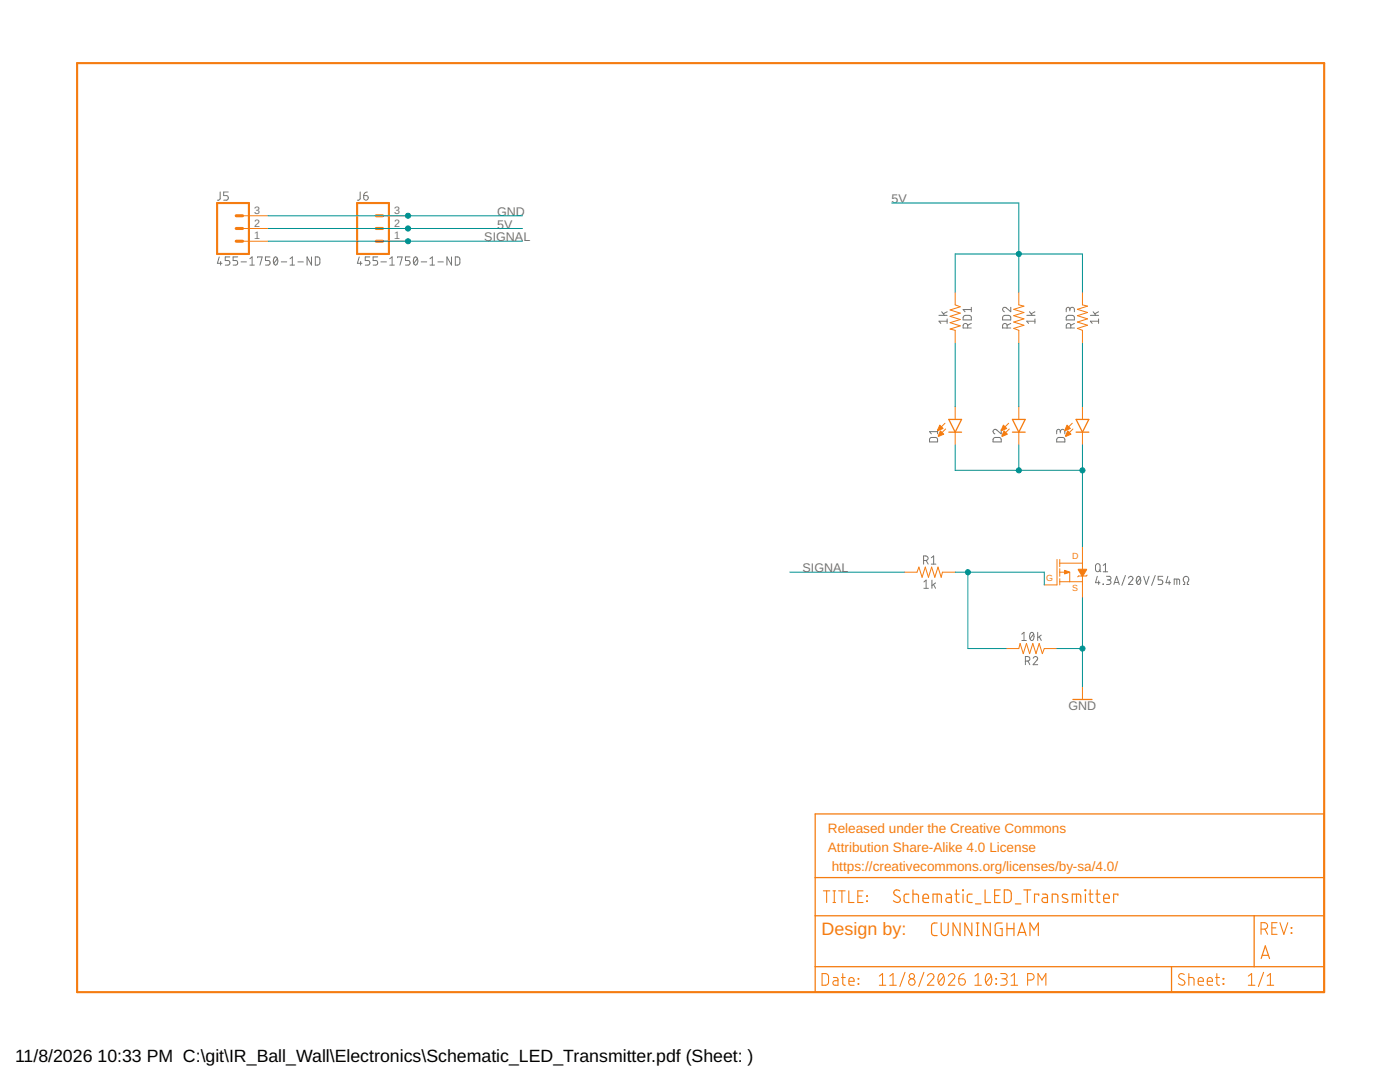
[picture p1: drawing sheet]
<svg xmlns="http://www.w3.org/2000/svg" width="279mm" height="216mm" viewBox="0 0 279 216" stroke-linecap="round" stroke-linejoin="round" font-family="sans-serif">
<g fill="none" stroke="#757575" stroke-width=".2">
<path d="M43.9 38.3v1.4l-.5 .2M45.6 38.3h-1v.7h.6a.46 .46 0 0 1 .4 .5 .46 .46 0 0 1-.4 .4h-.6M71.9 38.3v1.4l-.6 .2M72.6 39h.5a.45 .45 0 0 1 .4 .5 .45 .45 0 0 1-.5 .4 .45 .45 0 0 1-.4-.4zM73.3 38.3a.7 .7 0 0 0-.7 .7M43.8 51.3l-.4 1.2h.9M44 52.2v.7M45.9 51.3h-.9v.7h.5a.46 .46 0 0 1 .4 .4 .46 .46 0 0 1-.4 .5h-.5M47.4 51.3h-.9v.7h.6a.46 .46 0 0 1 .3 .4 .46 .46 0 0 1-.3 .5h-.6M48.1 52.3h1.1M49.9 52.9h.9M49.9 51.6l.4-.3v1.6"/>
<path d="M51.4 51.4v-.1h.9l-.4 1.6M53.9 51.3h-.9v.7h.5a.46 .46 0 0 1 .4 .4 .46 .46 0 0 1-.4 .5h-.5M54.8 51.4l.2-.1a.95 .95 0 0 1 0 1.6 1.06 1.06 0 0 1-.2-1.5zM55.4 51.6l-.8 .9M56.1 52.3h1.1M57.9 52.9h.9M57.9 51.6l.4-.3v1.6M59.5 52.3h1M62.2 51.3v1.6l-.9-1.6v1.6M62.9 51.3h.7l.2 .2v.9l-.2 .5h-.7zM71.7 51.3l-.4 1.2h.9M72 52.2v.7"/>
<path d="M73.8 51.3h-.9v.7h.5a.46 .46 0 0 1 .4 .4 .46 .46 0 0 1-.4 .5h-.5M75.4 51.3h-.9v.7h.5a.46 .46 0 0 1 .4 .4 .46 .46 0 0 1-.4 .5h-.5M76 52.3h1.1M77.8 52.9h.9M77.8 51.6l.5-.3v1.6M79.4 51.4v-.1h.9l-.5 1.6M81.8 51.3h-.9v.7h.6a.46 .46 0 0 1 .3 .4 .46 .46 0 0 1-.3 .5h-.6M82.7 51.4l.2-.1a.95 .95 0 0 1 0 1.6 1.06 1.06 0 0 1-.2-1.5zM83.3 51.6l-.7 .9M84.1 52.3h1.1M85.8 52.9h.9M85.8 51.6l.5-.3v1.6"/>
<path d="M87.4 52.3h1.1M90.1 51.3v1.6l-.9-1.6v1.6M90.9 51.3h.6l.2 .2 .1 .9-.3 .5h-.6zM187.4 62.9h1.6M187.9 62.2l.6 .7M189 64.1h-1.6l.4 .4M189 63.6v.9M189 62.2l-.7 .4M192.4 63.1l.3-.2 .9 .1 .2 .2v.6h-1.6zM193.1 65.4v-.4a.46 .46 0 0 0-.4-.5 .46 .46 0 0 0-.5 .5v.4h1.6M193.8 64.5l-.7 .4M193.8 61.3v.9"/>
<path d="M193.8 61.8h-1.6l.4 .4M200.2 63.1l.4-.2 .8 .1 .3 .2v.6h-1.6zM201 65.4v-.4a.46 .46 0 0 0-.5-.5 .46 .46 0 0 0-.4 .5v.4h1.6M201.7 61.3v.9l-.9-.8a.44 .44 0 0 0-.7 .2 .44 .44 0 0 0 .3 .6M201.7 64.5l-.7 .4M204.9 62.9h1.6M205.5 62.2l.5 .7M206.5 64.1h-1.6l.4 .4M206.5 63.6v.9M206.5 62.2l-.7 .4M212.9 63.1l.4-.2 .8 .1 .3 .2v.6h-1.6zM213.5 61.8a.46 .46 0 0 1 .5-.5 .46 .46 0 0 1 .4 .5v.4"/>
<path d="M213.5 62v-.3a.36 .36 0 0 0-.4-.4 .36 .36 0 0 0-.3 .4v.5M213.7 65.4v-.4a.46 .46 0 0 0-.5-.5 .46 .46 0 0 0-.4 .5v.4h1.6M214.4 64.5l-.7 .4M217.6 62.9h1.6M218.2 62.2l.5 .7M219.2 64.1h-1.6l.4 .4M219.2 63.6v.9M219.2 62.2l-.7 .4M185.6 87.4l1.2-.1 .3 .3v.6h-1.6zM187.1 85.7v.9M187.1 86.1h-1.6l.4 .5M198.3 87.4l1.2-.1 .3 .3v.6h-1.6z"/>
<path d="M199.8 85.7v.9l-.9-.8a.45 .45 0 0 0-.7 .1 .45 .45 0 0 0 .3 .7M211 87.4l1.2-.1 .3 .3v.6h-1.6zM211.6 86.1a.46 .46 0 0 1 .5-.4 .46 .46 0 0 1 .4 .4v.5M211.6 86.4v-.4a.36 .36 0 0 0-.4-.3 .36 .36 0 0 0-.3 .3v.6M184.3 111.8h.5a.46 .46 0 0 0 .4-.4 .46 .46 0 0 0-.4-.5h-.5v1.7M184.4 116.1l.4-.3v1.6M184.4 117.4h.9M184.8 111.8l.4 .8M185.9 111.3l.4-.4v1.7M185.9 112.6h.9M186 115.8v1.6M186.3 116.6l.4 .8"/>
<path d="M186.7 116.3l-.7 .5M218.8 112.6l.3-.1 .3 .1 .1 1a.46 .46 0 0 1-.4 .5 .46 .46 0 0 1-.5-.5v-.7zM219 115l-.4 1.3h.9M219.3 115.9v.7M219.4 113.7l.3 .4M220.1 116.5l.1 .1zM220.2 112.8l.4-.3v1.6M220.2 114.1h.9M220.8 115h.6a.36 .36 0 0 1 .3 .4 .36 .36 0 0 1-.3 .3h-.4M221.3 115.7a.46 .46 0 0 1 .4 .5 .46 .46 0 0 1-.4 .4h-.5M222.3 116.6l.5-1.6 .6 1.6M222.4 116.2h.8"/>
<path d="M224.6 114.8l-.7 2M225.2 115.4a.45 .45 0 0 1 .6-.4 .45 .45 0 0 1 .2 .7l-.8 .9h.9M227 115.1l.2-.1a.97 .97 0 0 1 0 1.6 1.02 1.02 0 0 1-.2-1.5zM227.6 115.4l-.7 .9M228.2 115l.6 1.6 .5-1.6M230.5 114.8l-.7 2M232.1 115h-1v.7h.6a.47 .47 0 0 1 .4 .5 .47 .47 0 0 1-.4 .4h-.6M233.1 115l-.4 1.3h.9M233.3 115.9v.7M234.3 116.6v-1.1l1 .1 .1 1M234.9 115.5v1.1M236.2 116.6h.2v-.4a.62 .62 0 0 1-.2-1 .62 .62 0 0 1 1 0 .62 .62 0 0 1-.2 1v.4h.2"/>
<path d="M203.9 126.5l.5-.3v1.6M203.9 127.8h.9M204.6 131.9h.5a.46 .46 0 0 0 .4-.4 .46 .46 0 0 0-.4-.5h-.5v1.6M205.2 131.9l.3 .7M205.7 126.3l.2-.1a.97 .97 0 0 1 0 1.6 1.02 1.02 0 0 1-.2-1.5zM206.2 131.4a.44 .44 0 0 1 .6-.4 .44 .44 0 0 1 .1 .7l-.7 .9h.9M206.3 126.5l-.7 .9M207.1 126.2v1.6M207.4 127l.4 .8M207.8 126.7l-.7 .6"/>
</g>
<g fill="none" stroke="#f57c10" stroke-width=".25">
<path d="M189.4 83.7h2.5l-1.3 2.5zM189.4 86.2h2.5M202.1 86.2h2.5M202.1 83.7h2.5l-1.3 2.5zM214.8 86.2h2.5M214.8 83.7h2.5l-1.3 2.5zM214.1 139.6h3.8M162.7 162.4h101.6v35.6h-101.6zM162.7 175.1h101.6M162.7 182.7h101.6M162.7 192.9h101.6M233.8 192.9v5.1"/>
<path d="M250.3 182.7v10.2"/>
</g>
<g fill="none" stroke="#f57c10" stroke-width=".2">
<path d="M48.4 48.1h5.1M48.4 45.6h5.1M48.4 43.1h5.1M76.3 48.1h5.1M76.3 45.6h5.1M76.3 43.1h5.1M190.6 58.3v2.5l1 .4-2 .6 2 .7-2 .6 2 .7-2 .6 2 .6-2 .7 1 .2v2.6M203.3 58.3v2.5l1 .3-2 .6 2 .7-2 .6 2 .6-2 .7 2 .6-2 .6 1 .4v2.6M216 58.3v2.5l1 .3-2 .6 2 .7-2 .6 2 .6-2 .7 2 .6-2 .6 1 .4v2.6M188.6 84.5l-1.4 1.4M188.7 85.6l-1.4 1.4M190.6 81.2v2.5"/>
<path d="M190.6 86.2v2.6M201.3 84.5l-1.4 1.4M201.4 85.6l-1.4 1.4M203.3 81.2v2.5M203.3 86.2v2.6M214 84.5l-1.4 1.4M214.1 85.6l-1.4 1.4M216 81.2v2.5M216 86.2v2.6M180.5 114.2h2.5l.4-1 .6 2 .7-2 .6 2 .6-2 .7 2 .6-2 .6 2 .3-1h2.5M210.9 111.6v5.1h-2.5M211.5 111.6v1.5"/>
<path d="M211.5 113.5v1.5M211.5 115.5v1.2M211.5 116.1h4.5M211.5 114.2h2v1.9M211.5 112.4h4.5M216 109.1v4.5M216 115v4.3M217 114.7l-.2 .2h-1.5l-.2 .2M200.8 129.4h2.5l.3-1 .6 2 .7-2 .6 2 .6-2 .7 2 .6-2 .6 2 .4-1h2.5M216 137v2.6"/>
</g>
<g fill="#f57c10" stroke="#f57c10" stroke-width=".2">
<path d="M187.6 84.8l.6 .7-1 .4z" fill-rule="evenodd"/>
<path d="M187.7 86l.6 .6-1 .5z" fill-rule="evenodd"/>
<path d="M200.2 84.8l.7 .7-1 .4z" fill-rule="evenodd"/>
<path d="M200.4 86l.6 .6-1 .5z" fill-rule="evenodd"/>
<path d="M212.9 84.8l.7 .7-1 .4z" fill-rule="evenodd"/>
<path d="M213.1 86l.6 .6-1 .5z" fill-rule="evenodd"/>
<path d="M215.2 113.6l1.7 .1-.9 1.4z" fill-rule="evenodd"/>
<path d="M212.5 113.8l.9 .3v.1l-.9 .3z" fill-rule="evenodd"/>
</g>
<path d="M15.4 12.6h248.9v185.4h-248.9zM43.3 40.5h6.4v10.2h-6.4zM71.3 40.5h6.3v10.2h-6.3z" fill="none" stroke="#f57c10" stroke-width=".42"/>
<path d="M47.1 43.1h1.3M47.1 45.6h1.3M47.1 48.1h1.3M75.1 43.1h1.2M75.1 45.6h1.2M75.1 48.1h1.2" fill="none" stroke="#f57c10" stroke-width=".61"/>
<g fill="none" stroke="#f57c10" stroke-width=".21">
<path d="M164.3 177.8h1.3M165 177.8v2.3M166.2 177.8h.6M166.5 177.8v2.3M167.4 177.8h1.3M168 177.8v2.3M169.4 177.8v2.3h1M171.2 178.8h.8M172.2 177.8h-1v2.3h1M173 178.7l.1 .2zM173 179.8l.1 .1zM164.1 194.3h.8l.4 .4v1.5l-.4 .4h-.8z"/>
<path d="M166.2 180.1h.6M166.3 195.1h.7l.2 .2v1.3h-.5a.46 .46 0 0 1-.5-.5 .46 .46 0 0 1 .5-.4h.5M167.9 195.1h.8M168.2 194.3v2.1l.5 .2M169.4 195.8h1.1a.54 .54 0 0 0-.4-.7 .54 .54 0 0 0-.7 .5l.1 .9 1 .1M171.3 196.3l.1 .1zM171.3 195.2l.1 .2zM175.5 194.8l.6-.5v2.3M175.5 196.6h1.3M177.6 196.6h1.3M177.6 194.8l.6-.5v2.3M180.6 194l-1 2.8"/>
<path d="M184.4 194l-1.1 2.8M185.1 194.8a.65 .65 0 0 1 .9-.5 .65 .65 0 0 1 .2 1l-1.1 1.3h1.3M187.5 194.5a.53 .53 0 0 1 .6-.2 .53 .53 0 0 1 .3 .6 1.34 1.34 0 0 1-.6 1.7 1.4 1.4 0 0 1-.3-2.1zM188.3 194.8l-1 1.3M189.3 194.8a.64 .64 0 0 1 .9-.5 .64 .64 0 0 1 .2 1l-1.1 1.3h1.3M191.3 195.3h.8a.66 .66 0 0 1 .6 .7 .66 .66 0 0 1-.7 .6 .66 .66 0 0 1-.7-.6zM192.4 194.3l-.7 .3-.4 .7M194.6 196.6h1.3M194.6 194.8l.6-.5v2.3M196.9 194.5a.53 .53 0 0 1 .6-.2 .53 .53 0 0 1 .3 .6 1.34 1.34 0 0 1-.5 1.7 1.4 1.4 0 0 1-.4-2.1zM197.8 194.8l-1 1.3M198.8 195.2l.1 .2z"/>
<path d="M198.8 196.3l.1 .1zM199.7 194.3h.8a.52 .52 0 0 1 .5 .5 .52 .52 0 0 1-.5 .5h-.5M200.4 195.3a.65 .65 0 0 1 .6 .7 .65 .65 0 0 1-.6 .6h-.7M201.8 196.6h1.3M201.8 194.8l.6-.5v2.3M205.1 195.6h.6a.65 .65 0 0 0 .7-.7 .65 .65 0 0 0-.7-.6h-.6v2.3M207.2 196.6v-2.3l.7 1.3 .8-1.3v2.3M236.3 194.5a.58 .58 0 0 0-.8-.1 .58 .58 0 0 0 0 .8l.7 .4a.58 .58 0 0 1 .1 .9 .58 .58 0 0 1-.9-.1l-.2-.1M237.3 195.1l.9 .1 .1 .2v1.2M237.3 194.3v2.3M239.1 195.8h1.1a.54 .54 0 0 0-.4-.7 .54 .54 0 0 0-.7 .5l.1 .9 1 .1M240.9 195.8h1.1a.54 .54 0 0 0-.4-.7 .54 .54 0 0 0-.7 .5l.1 .9 1 .1"/>
<path d="M242.6 195.1h.8M242.8 194.3v1.9l.3 .4h.3M244.1 196.3l.1 .1zM244.1 195.2l.1 .2zM249.1 196.6h1.3M249.1 194.8l.7-.5v2.3M251.7 185.4h.6a.65 .65 0 0 0 .7-.6 .65 .65 0 0 0-.7-.7h-.6v2.3M252.2 194l-1.1 2.8M252.5 185.4l.5 1M252.9 196.6h1.3M252.9 194.8l.6-.5v2.3M253.8 185.1h.8"/>
<path d="M254.9 184.1h-1.1v2.3h1.1M255.4 184.1l.8 2.3 .8-2.3M257.7 185.1l.1 .1zM257.7 186.1l.1 .1z"/>
<circle cx="182" cy="194.8" r=".52"/>
<circle cx="182" cy="195.9" r=".65"/>
</g>
<g fill="none" stroke="#f57c10" stroke-width=".23">
<path d="M179.6 177.8a.62 .62 0 0 0-1-.1 .62 .62 0 0 0 0 .9l.8 .4a.64 .64 0 0 1 .1 1 .64 .64 0 0 1-1-.1l-.2-.2M181.4 178.4h-.7l-.3 .4 .2 1.2 .8 .1M182.2 178.4l1 .1 .1 1.6M182.2 177.6v2.5M184.2 179.2h1.1a.59 .59 0 0 0-.4-.8 .59 .59 0 0 0-.7 .6l.1 1 1 .1M187 178.4v1.7M188.9 178.4h.7l.2 .3 .1 1.4h-.6a.49 .49 0 0 1-.5-.5 .49 .49 0 0 1 .5-.5h.6M190.6 178.4h.8M190.9 177.6v2.1l.1 .3 .4 .1M192.1 177.6l.2 .1zM192.2 178.4v1.7M194 178.4h-.7l-.3 .4 .1 1 .2 .2 .7 .1"/>
<path d="M196.6 177.6v2.5h1.1M198.5 178.7h.8M199.6 177.6h-1.1v2.5h1.1M200.4 177.6h.9l.5 .5v1.5l-.5 .4-.9 .1zM204.3 177.6h1.4M205 177.6v2.5M207.3 178.7v-.3h-.8v1.7M208.1 178.4h.7l.2 .3v1.4h-.6a.49 .49 0 0 1-.5-.5 .49 .49 0 0 1 .5-.5h.6M213 178.5l-.8-.1-.2 .4 .2 .3 .8 .4 .1 .2-.1 .3a.92 .92 0 0 1-1-.1M214.8 178.4v1.7M216.5 177.6h.2v.1h-.2zM216.6 178.4v1.7"/>
<path d="M217.3 178.4h.8M217.6 177.6v2.2l.5 .3M218.7 178.4h.8M219 177.6v2.1l.1 .3 .4 .1M220.3 179.2h1.1a.59 .59 0 0 0-.4-.8 .59 .59 0 0 0-.7 .6l.1 1 1 .1M223.1 178.7v-.3h-.9v1.7M186.2 180.1v-1.7l1.5 .1 .2 .3v1.3M187 184.2h-.7l-.3 .2-.1 .3 .1 1.8 .5 .2h.5M187.8 184.2v1.8a.7 .7 0 0 0 .7 .7 .7 .7 0 0 0 .7-.7v-1.8M191.6 184.2v2.5l-1.4-2.5v2.5M194 184.2v2.5l-1.4-2.5v2.5M194.7 180.4h1.1"/>
<path d="M194.8 186.7h.6M194.8 184.2h.6M195.1 184.2v2.5M197.6 184.2v2.5l-1.4-2.5v2.5M200 184.2h-1l-.4 .4v1.5l.2 .5 1.2 .1v-1.4h-.4M201 185.3h1.4M201 184.2v2.5M202.4 184.2v2.5M202.6 180.4h1.2M203.1 186.7l.8-2.5 .9 2.5M203.3 186.1h1.3M205.5 186.7v-2.5l.9 1.4 .8-1.4v2.5"/>
<path d="M210 180.1v-1.7h.9l.2 .3v1.4M214 180.1v-1.7l1.6 .1 .1 .3v1.3M251.7 191.3l.8-2.6 .9 2.6M251.9 190.6h1.3"/>
</g>
<g fill="none" stroke="#009292" stroke-width=".2">
<path d="M53.5 43.1h50.8M53.5 45.6h50.8M53.5 48.1h50.8M177.9 40.5h25.4v17.8M190.6 58.3v-7.6h25.4v7.6M190.6 68.5v12.7M203.3 68.5v12.7M216 68.5v12.7M190.6 88.8v5.1h25.4M203.3 88.8v5.1M216 88.8v20.3M157.6 114.2h22.9"/>
<path d="M190.6 114.2h17.8v2.5M193.2 114.2v15.2h7.6M216 119.3v17.7M210.9 129.4h5.1"/>
</g>
<g fill="#009292" stroke="#009292" stroke-width=".2">
<circle cx="193.2" cy="114.2" r=".51"/>
<circle cx="216" cy="129.4" r=".51"/>
<circle cx="81.4" cy="43.1" r=".51"/>
<circle cx="203.3" cy="93.9" r=".51"/>
<circle cx="216" cy="93.9" r=".51"/>
<circle cx="203.3" cy="50.7" r=".51"/>
<circle cx="81.4" cy="45.6" r=".51"/>
<circle cx="81.4" cy="48.1" r=".51"/>
</g>
<text font-size="3.6" fill="#f57c10" x="164" y="186.5">Design by:</text>
<g font-size="3.5">
<text x="3" y="211.9">11/8/2026</text>
<text x="19.5" y="211.9">10:33 PM C:\git\IR_Ball_Wall\Electronics\Schematic_LED_Transmitter.pdf (Sheet: )</text>
</g>
<g font-size="2.7" fill="#f57c10">
<text x="165.2" y="166.2">Released under the Creative Commons</text>
<text x="165.2" y="170">Attribution Share-Alike 4.0 License</text>
<text x="166" y="173.8">https://creativecommons.org/licenses/by-sa/4.0/</text>
</g>
<g font-size="2.5" fill="#757575">
<text x="177.9" y="40.5">5V</text>
<text x="99.2" y="43.1">GND</text>
<text x="99.2" y="45.6">5V</text>
<text x="96.7" y="48.1">SIGNAL</text>
<text x="160.1" y="114.2">SIGNAL</text>
<text x="213.2" y="141.6">GND</text>
</g>
<g font-size="2.1" fill="#757575">
<text x="50.7" y="47.8">1</text>
<text x="50.7" y="45.2">2</text>
<text x="50.7" y="42.7">3</text>
<text x="78.7" y="47.8">1</text>
<text x="78.7" y="45.2">2</text>
<text x="78.7" y="42.7">3</text>
</g>
<g font-size="1.8" fill="#f57c10">
<text x="214" y="111.6">D</text>
<text x="208.8" y="115.9">G</text>
<text x="214" y="118">S</text>
</g>
</svg>
